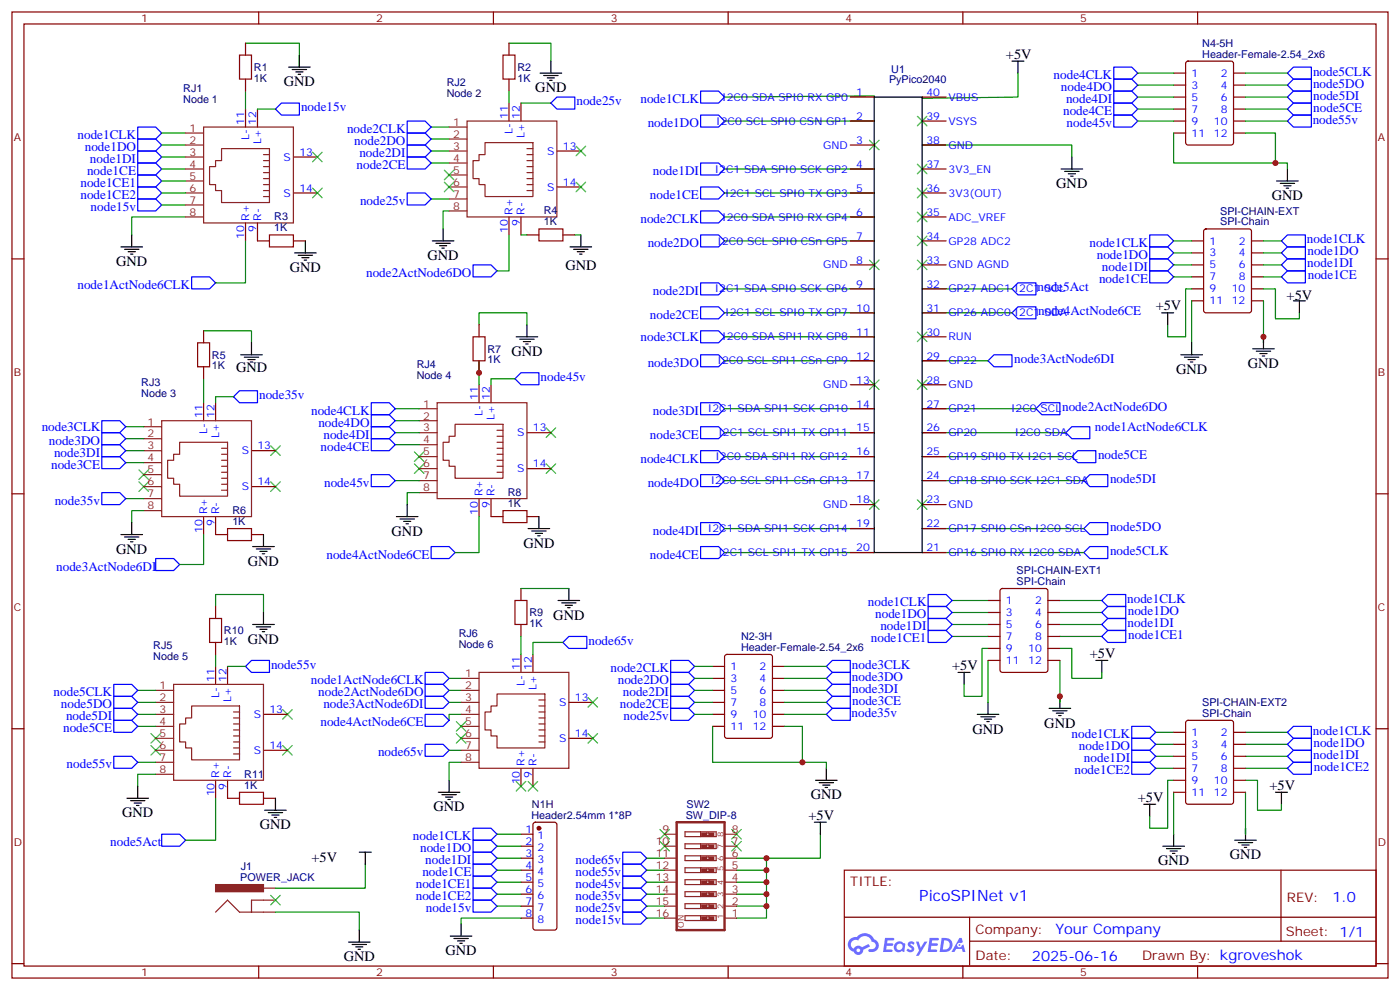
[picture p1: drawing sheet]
<svg xmlns="http://www.w3.org/2000/svg" width="412mm" height="292mm" viewBox="0 0 412 292" stroke-linecap="round" stroke-linejoin="round" font-family="sans-serif">
<g fill="none" stroke="#870000" stroke-width=".35">
<path d="M3.5 3.5h405.4v284.4h-405.4zM7.1 7.1h398.2v277.2h-398.2zM76.2 3.5v3.6M145.3 3.5v3.6M214.5 3.5v3.6M283.6 3.5v3.6M352.8 3.5v3.6M3.5 76.2h3.6M405.3 76.2h3.6M3.5 145.3h3.6M405.3 145.3h3.6M3.5 214.5h3.6"/>
<path d="M405.3 214.5h3.6M248.7 256.1h156.6v28.2h-156.6zM377.3 256.1v20.9M248.7 270h156.5M285.6 277h119.6M285.6 270v14.1M3.5 283.6h3.6M76.2 284.3v3.6M145.3 284.3v3.6M214.5 284.3v3.6M283.6 284.3v3.6M352.8 284.3v3.6"/>
<path d="M405.3 283.6h3.6"/>
</g>
<g fill="#5487ff">
<path d="M267.7 277.3a1.22 1.22 0 0 1 1.7 .3l-.4 .5a.47 .47 0 0 0-.3-.4 .47 .47 0 0 0-.5 .2l.1 .3a1.14 1.14 0 0 1 .8 1.7 1.14 1.14 0 0 1-1.9 0l-.2-.2 .5-.5 .7 .4a.29 .29 0 0 0 .3-.3 .29 .29 0 0 0-.2-.3 1.04 1.04 0 0 1-.6-1.7z"/>
<path d="M260.7 276h2.4l.3 .2-.2 .5-1.8 .1-.1 .8h1.5l.3 .4-.3 .4h-1.6l-.2 1.1h1.7l.2 .3-.2 .3-2.6 .1z"/>
<path d="M273.8 276h2.4l.3 .2-.1 .5-1.8 .1-.2 .8h1.6l.3 .4-.4 .4h-1.6l-.1 1.1h1.7l.2 .3-.2 .3-2.6 .1z"/>
<path d="M282.6 276.1h.7l.3 1.2-.6 .3a.69 .69 0 0 0-1 .3 .69 .69 0 0 0 .4 1 .69 .69 0 0 0 .9-.7l.5-.2 .6 2.2h-.8l-.2-.9h-1.8l-.5 .9h-.8z"/>
<path d="M269.8 277.1h.8l.6 1.8 1.1-1.8h.9l-2.6 4.2h-.8l.9-1.5z"/>
<path d="M277.4 276.1l-.6 4.1h1.3a2.11 2.11 0 0 0 2.5-2.1 2.11 2.11 0 0 0-2.5-2zM278.1 276.8a1.39 1.39 0 0 1 1.7 1.4 1.39 1.39 0 0 1-1.8 1.3h-.3z"/>
<path d="M263.7 277.7a1.54 1.54 0 0 0-.1 2.1 1.54 1.54 0 0 0 2.2 .2l.6 .2 .3-2.3-.2-.2-.4-.1a1.49 1.49 0 0 0-2.4 .1zM264 278.7a.94 .94 0 0 1 1.8 0 .94 .94 0 0 1-1.8 0z"/>
<path d="M250.4 276.4a2.18 2.18 0 0 0 1.1 3.7 1.44 1.44 0 0 0 1.6 1 1.44 1.44 0 0 0 1.2-1.5l2-1-.5-.8-1.9 1a1.47 1.47 0 0 0-2.4 .4 1.39 1.39 0 0 1-.7-1.9 1.39 1.39 0 0 1 2-.5 2.12 2.12 0 0 1 2.2-1.3 2.12 2.12 0 0 1 1.9 1.7 1.14 1.14 0 0 1 1.1 1.4 1.14 1.14 0 0 1-1.7 .8 .43 .43 0 0 0-.5 .3 .43 .43 0 0 0 .4 .5 1.98 1.98 0 0 0 2.5-1.2 1.98 1.98 0 0 0-1.2-2.5 3.1 3.1 0 0 0-5.3-.7l-.9 .1zM252.3 279.7a.55 .55 0 0 1 1.1 0 .55 .55 0 0 1-1.1 0z"/>
<circle cx="282.6" cy="278.1" r=".26"/>
</g>
<g fill="none" stroke="#00f" stroke-width=".35">
<path d="M328.1 19.8h5.3l1.7 1.7-1.7 1.8h-5.3zM40.6 37.4h5.3l1.7 1.8-1.7 1.7h-5.3zM82.9 30.3h5.3v3.6h-5.3l-1.8-1.8zM119.9 39.2h5.3l1.8 1.7-1.8 1.8h-5.3zM119.9 35.6h5.3l1.8 1.8-1.8 1.8h-5.3zM162.3 30.3l1.7-1.7h5.3v3.5h-5.3zM206.4 26.8h5.3l1.7 1.8-1.7 1.7h-5.3zM206.4 33.9h5.3l1.7 1.7-1.7 1.8h-5.3zM328.1 23.3h5.3l1.7 1.7-1.7 1.8h-5.3zM328.1 26.8h5.3l1.7 1.8-1.7 1.7h-5.3zM328.1 30.3h5.3l1.7 1.8-1.7 1.8h-5.3zM328.1 33.9h5.3l1.7 1.7-1.7 1.8h-5.3z"/>
<path d="M379.2 21.5l1.8-1.7h5.3v3.5h-5.3zM381 23.3h5.3v3.5h-5.3l-1.8-1.8zM381 26.8h5.3v3.5h-5.3l-1.8-1.7zM381 30.3h5.3v3.6h-5.3l-1.8-1.8zM381 33.9h5.3v3.5h-5.3l-1.8-1.8zM40.6 40.9h5.3l1.7 1.8-1.7 1.7h-5.3zM40.6 44.4h5.3l1.7 1.8-1.7 1.8h-5.3zM40.6 48h5.3l1.7 1.7-1.7 1.8h-5.3zM40.6 58.6h5.3l1.7 1.7-1.7 1.8h-5.3zM40.6 51.5h5.3l1.7 1.8-1.7 1.7h-5.3zM40.6 55h5.3l1.7 1.8-1.7 1.8h-5.3zM119.9 56.8h5.3l1.8 1.8-1.8 1.7h-5.3z"/>
<path d="M119.9 46.2h5.3l1.8 1.8-1.8 1.7h-5.3zM119.9 42.7h5.3l1.8 1.7-1.8 1.8h-5.3zM206.4 48h5.3l1.7 1.7-1.7 1.8h-5.3zM206.4 55h5.3l1.7 1.8-1.7 1.8h-5.3zM139.3 78h5.3l1.8 1.7-1.8 1.8h-5.3zM206.4 62.1h5.3l1.7 1.8-1.7 1.7h-5.3zM206.4 69.1h5.3l1.7 1.8-1.7 1.8h-5.3zM338.7 69.1h5.3l1.7 1.8-1.7 1.8h-5.3zM338.7 72.7h5.3l1.7 1.7-1.7 1.8h-5.3zM338.7 76.2h5.3l1.7 1.8-1.7 1.7h-5.3zM338.7 79.7h5.3l1.7 1.8-1.7 1.8h-5.3zM377.5 70.9l1.7-1.8h5.3v3.6h-5.3z"/>
<path d="M377.5 74.4l1.7-1.7h5.3v3.5h-5.3zM377.5 78l1.7-1.8h5.3v3.5h-5.3zM56.4 81.5h5.3l1.8 1.8-1.8 1.7h-5.3zM206.4 83.3h5.3l1.7 1.7-1.7 1.8h-5.3zM206.4 90.3h5.3l1.7 1.8-1.7 1.7h-5.3zM206.4 97.4h5.3l1.7 1.7-1.7 1.8h-5.3zM298.1 92.1l1.8-1.8h5.3v3.5h-5.3zM298.1 85l1.8-1.7h5.3v3.5h-5.3zM377.5 81.5l1.7-1.8h5.3v3.6h-5.3zM68.8 116.8l1.8-1.8h5.2v3.5h-5.2zM109.4 118.5h5.3l1.7 1.8-1.7 1.8h-5.3zM151.7 111.5l1.8-1.8h5.2v3.5h-5.2z"/>
<path d="M206.4 104.4h5.3l1.7 1.8-1.7 1.7h-5.3zM206.4 118.5h5.3l1.7 1.8-1.7 1.8h-5.3zM291 106.2l1.8-1.8h5.3v3.5h-5.3zM30 134.4h5.3l1.7 1.8-1.7 1.7h-5.3zM30 130.9h5.3l1.7 1.7-1.7 1.8h-5.3zM30 127.4h5.3l1.7 1.7-1.7 1.8h-5.3zM30 123.8h5.3l1.7 1.8-1.7 1.8h-5.3zM109.4 139.7h5.3l1.7 1.8-1.7 1.7h-5.3zM109.4 129.1h5.3l1.7 1.8-1.7 1.7h-5.3zM109.4 125.6h5.3l1.7 1.8-1.7 1.7h-5.3zM109.4 122.1h5.3l1.7 1.7-1.7 1.8h-5.3zM206.4 125.6h5.3l1.7 1.8-1.7 1.7h-5.3z"/>
<path d="M206.4 132.6h5.3l1.7 1.8-1.7 1.8h-5.3zM206.4 139.7h5.3l1.7 1.8-1.7 1.7h-5.3zM305.2 120.3l1.7-1.8h5.3v3.6h-5.3zM314 127.4l1.7-1.8h5.3v3.5h-5.3zM315.7 134.4l1.8-1.8h5.3v3.6h-5.3zM30 145h5.3l1.7 1.8-1.7 1.7h-5.3zM206.4 153.8h5.3l1.7 1.8-1.7 1.7h-5.3zM319.3 141.5l1.7-1.8h5.3v3.5h-5.3zM319.3 155.6l1.7-1.8h5.3v3.5h-5.3zM45.9 164.4h5.3l1.7 1.8-1.7 1.7h-5.3zM127 160.9h5.3l1.8 1.7-1.8 1.8h-5.3zM206.4 160.9h5.3l1.7 1.7-1.7 1.8h-5.3z"/>
<path d="M273.4 178.5h5.3l1.8 1.8-1.8 1.7h-5.3zM273.4 175h5.3l1.8 1.7-1.8 1.8h-5.3zM319.3 162.6l1.7-1.7h5.3v3.5h-5.3zM326.3 175h5.3v3.5h-5.3l-1.7-1.8zM72.3 196.1l1.8-1.7h5.3v3.5h-5.3zM125.2 197.9h5.3l1.8 1.8-1.8 1.7h-5.3zM165.8 189.1l1.8-1.8h5.3v3.6h-5.3zM197.6 194.4h5.2l1.8 1.7-1.8 1.8h-5.2zM197.6 197.9h5.2l1.8 1.8-1.8 1.7h-5.2zM243.4 196.1l1.8-1.7h5.3v3.5h-5.3zM243.4 199.7l1.8-1.8h5.3v3.5h-5.3zM273.4 185.6h5.3l1.8 1.7-1.8 1.8h-5.3z"/>
<path d="M273.4 182h5.3l1.8 1.8-1.8 1.8h-5.3zM324.6 187.3l1.7-1.7h5.3v3.5h-5.3zM324.6 183.8l1.7-1.8h5.3v3.6h-5.3zM324.6 180.3l1.7-1.8h5.3v3.5h-5.3zM33.5 212h5.3l1.8 1.8-1.8 1.7h-5.3zM33.5 208.5h5.3l1.8 1.8-1.8 1.7h-5.3zM33.5 205h5.3l1.8 1.7-1.8 1.8h-5.3zM33.5 201.4h5.3l1.8 1.8-1.8 1.8h-5.3zM125.2 201.4h5.3l1.8 1.8-1.8 1.8h-5.3zM125.2 205h5.3l1.8 1.7-1.8 1.8h-5.3zM125.2 219.1h5.3l1.8 1.7-1.8 1.8h-5.3zM125.2 210.3h5.3l1.8 1.7-1.8 1.8h-5.3z"/>
<path d="M197.6 201.4h5.2l1.8 1.8-1.8 1.8h-5.2zM197.6 205h5.2l1.8 1.7-1.8 1.8h-5.2zM197.6 208.5h5.2l1.8 1.8-1.8 1.7h-5.2zM243.4 206.7l1.8-1.7h5.3v3.5h-5.3zM243.4 210.3l1.8-1.8h5.3v3.5h-5.3zM245.2 201.4h5.3v3.6h-5.3l-1.8-1.8zM333.4 217.3h5.3l1.7 1.8-1.7 1.7h-5.3zM333.4 213.8h5.3l1.7 1.7-1.7 1.8h-5.3zM379.2 215.5l1.8-1.7h5.3v3.5h-5.3zM381 217.3h5.3v3.5h-5.3l-1.8-1.7zM33.5 222.6h5.3l1.8 1.8-1.8 1.7h-5.3zM333.4 224.4h5.3l1.7 1.7-1.7 1.8h-5.3z"/>
<path d="M333.4 220.8h5.3l1.7 1.8-1.7 1.8h-5.3zM379.2 226.1l1.8-1.7h5.3v3.5h-5.3zM381 220.8h5.3v3.6h-5.3l-1.8-1.8zM47.6 245.5h5.3l1.8 1.8-1.8 1.8h-5.3zM139.3 257.9h5.3l1.8 1.7-1.8 1.8h-5.3zM139.3 254.4h5.3l1.8 1.7-1.8 1.8h-5.3zM139.3 250.8h5.3l1.8 1.8-1.8 1.8h-5.3zM139.3 247.3h5.3l1.8 1.8-1.8 1.7h-5.3zM139.3 243.8h5.3l1.8 1.7-1.8 1.8h-5.3zM183.4 250.8h5.3l1.8 1.8-1.8 1.8h-5.3zM183.4 254.4h5.3l1.8 1.7-1.8 1.8h-5.3zM183.4 257.9h5.3l1.8 1.7-1.8 1.8h-5.3z"/>
<path d="M139.3 261.4h5.3l1.8 1.8-1.8 1.7h-5.3zM139.3 264.9h5.3l1.8 1.8-1.8 1.8h-5.3zM183.4 261.4h5.3l1.8 1.8-1.8 1.7h-5.3zM183.4 264.9h5.3l1.8 1.8-1.8 1.8h-5.3zM183.4 268.5h5.3l1.8 1.7-1.8 1.8h-5.3z"/>
</g>
<g fill="none" stroke="#000" stroke-width=".35">
<path d="M85 19.8h6.4M88.2 16.2v3.6M162.3 18v3.5M298.1 18h3.5M299.9 18v3.5M86.1 20.5h4.2M87.1 21.2h2.2M87.8 21.9h.7M159.1 21.5h6.4M160.2 22.2h4.2M161.2 22.9h2.1M161.9 23.6h.7"/>
<path d="M257.5 28.6h14.1v134h-14.1zM312.6 49.7h6.3M313.6 50.4h4.3M314.7 51.2h2.1M315.4 51.9h.7M315.7 46.2v3.5M376.1 53.3h6.3M377.1 54h4.3M378.2 54.7h2.1M378.9 55.4h.7M379.2 49.7v3.6M35.6 72.7h6.4"/>
<path d="M36.7 73.4h4.2M37.7 74.1h2.2M38.5 74.8h.7M38.8 69.1v3.6M86.8 74.4h6.3M87.8 75.1h4.3M88.9 75.8h2.1M89.6 76.6h.7M90 70.9v3.5M127.4 70.9h6.3M128.4 71.6h4.2M129.5 72.3h2.1"/>
<path d="M130.2 73h.7M130.5 67.4v3.5M167.9 72.7h6.4M169 73.4h4.2M170 74.1h2.2M170.7 74.8h.7M171.1 69.1v3.6M152 99.1h6.4M153.1 99.8h4.2M155.2 95.6v3.5M342.2 92.1h3.5M344 92.1v3.5"/>
<path d="M372.2 99.1v3.6M381 88.5h3.5M382.8 88.5v3.6M70.9 104.4h6.4M72 105.1h4.2M73 105.8h2.1M73.7 106.5h.7M74.1 100.9v3.5M154.2 100.5h2.1M154.9 101.2h.7M347.8 104.4h6.4M348.9 105.1h4.2"/>
<path d="M350 105.8h2.1M350.7 106.5h.7M351 100.9v3.5M369 102.7h6.4M370.1 103.4h4.2M371.1 104.1h2.1M371.8 104.8h.7M35.6 157.3h6.4M36.7 158h4.2M37.7 158.7h2.2M38.5 159.5h.7M38.8 153.8v3.5"/>
<path d="M77.6 157.3v3.6M116.8 152h6.3M117.8 152.8h4.3M118.9 153.5h2.1M119.6 154.2h.7M119.9 148.5v3.5M155.6 155.6h6.3M156.6 156.3h4.3M157.7 157h2.1M158.4 157.7h.7M158.7 152v3.6M74.4 160.9h6.4"/>
<path d="M75.5 161.6h4.2M76.6 162.3h2.1M77.3 163h.7M164.4 176.7h6.3M165.5 177.4h4.2M166.5 178.2h2.1M167.2 178.9h.7M167.6 173.2v3.5M74.4 183.8h6.4M75.5 184.5h4.2M76.6 185.2h2.1M77.3 185.9h.7"/>
<path d="M77.6 180.3v3.5M282.2 197.9h3.6M284 197.9v3.5M322.8 194.4h3.5M324.6 194.4v3.5M287.9 210.3h6.3M288.9 211h4.3M290 211.7h2.1M290.7 212.4h.7M291 206.7v3.6M309 208.5h6.4M310.1 209.2h4.2"/>
<path d="M311.1 209.9h2.2M311.9 210.6h.7M312.2 205v3.5M37.4 234.9h6.3M38.5 235.7h4.2M39.5 236.4h2.1M40.2 237.1h.7M40.6 231.4v3.5M78 238.5h6.3M79 239.2h4.3M80.1 239.9h2.1M81.1 234.9v3.6"/>
<path d="M129.1 233.2h6.4M130.2 233.9h4.2M131.2 234.6h2.1M131.9 235.3h.7M132.3 229.7v3.5M240.2 229.7h6.4M241.3 230.4h4.2M242.4 231.1h2.1M243.1 231.8h.7M243.4 226.1v3.6M336.9 236.7h3.5M338.7 236.7v3.5"/>
<path d="M375.7 233.2h3.5M377.5 233.2v3.5M80.8 240.6h.7M105.8 250.8h3.6M107.6 250.8v3.6M239.9 242h3.5M241.7 242v3.5M342.5 249.1h6.4M343.6 249.8h4.2M344.7 250.5h2.1M345.4 251.2h.7M345.7 245.5v3.6"/>
<path d="M363.7 247.3h6.4M364.8 248h4.2M365.8 248.7h2.1M366.5 249.4h.7M366.9 243.8v3.5M102.7 277.3h6.3M103.7 278h4.2M104.8 278.7h2.1M105.5 279.4h.7M105.8 273.8v3.5M132.6 275.5h6.4M133.7 276.2h4.2"/>
<path d="M134.8 276.9h2.1M135.5 277.6h.7M135.8 272v3.5"/>
</g>
<g fill="none" stroke="#008700" stroke-width=".35">
<path d="M72.3 12.7h15.9v7.1v-3.6M149.9 12.7h12.4v5.3M47.6 39.2h7.1M72.3 26.8v5.3M75.8 32.1h5.3M127 37.4h5.3M149.9 26.8v3.5M153.5 30.3h8.8M213.4 28.6l44.1-.4v.4M213.4 35.6h44.1M299.9 21.5v7.1l-28.3 .3v-.3M335.1 35.6h10.6"/>
<path d="M335.1 32.1h10.6M335.1 21.5h10.6M335.1 25h10.6M335.1 28.6h10.6M345.7 39.2v8.8h30v-8.8h-8.8M366.9 35.6h12.3M366.9 32.1h12.3M366.9 21.5h12.3M366.9 25h12.3M366.9 28.6h12.3M47.6 49.7h7.1M47.6 56.8h7.1"/>
<path d="M47.6 42.7h7.1M47.6 46.2h7.1M47.6 53.3h7.1M127 58.6h5.3M127 48h5.3M127 44.4h5.3M127 40.9h5.3M213.4 49.7h44.1M213.4 56.8h44.1M271.6 42.7h44.1v3.5M375.7 48h3.5v1.7M47.6 60.3h7.1"/>
<path d="M54.7 63.9h-15.9v5.2M72.3 70.9v12.4h-8.8M132.3 62.1h-1.8v5.3M149.9 69.1v10.6h-3.5M153.5 69.1h1.7M169.3 69.1h1.8M213.4 63.9h44.1M213.4 70.9h44.1M345.7 70.9h5.3M345.7 74.4h5.3M345.7 78h5.3M372.2 70.9h5.3"/>
<path d="M372.2 74.4h5.3M372.2 78h5.3M60 97.4h14.1v3.5M141.1 95.6v-3.5h14.1v3.5M213.4 85h44.1M213.4 92.1h44.1M213.4 99.1h44.1M271.6 85h26.5M271.6 92.1h26.5M345.7 81.5h5.3M351 85h-1.8v14.1h-5.2v-3.5M351 88.5v12.4"/>
<path d="M372.2 85h3.5v8.8h7.1v-1.7M372.2 88.5v12.4M372.2 81.5h5.3M60 111.5v7M68.8 116.8h-5.3v1.7M141.1 106.2v7M151.7 111.5h-7.1v1.7M213.4 106.2h44.1M271.6 106.2h19.4M37 136.2h5.3M37 132.6h5.3M37 129.1h5.3"/>
<path d="M37 125.6h5.3M116.4 120.3h7.1M116.4 127.4h7.1M116.4 130.9h7.1M116.4 123.8h7.1M213.4 120.3h44.1M213.4 127.4h44.1M213.4 134.4h44.1M271.6 120.3h33.6M271.6 127.4h42.4M271.6 134.4h44.1M37 146.8h5.3"/>
<path d="M42.3 150.3h-3.5v3.5M60 157.3v8.9h-7.1M116.4 141.5h7.1M123.5 145h-3.6v3.5M141.1 152v10.6h-7M213.4 141.5h44.1M213.4 155.6h44.1M271.6 141.5h47.7M271.6 155.6h47.7M63.5 178.5v-3.5h14.1v5.3M153.5 173.2h14.1M213.4 162.6h44.1"/>
<path d="M271.6 162.6h47.7M280.5 176.7h10.5M312.2 176.7h12.4M63.5 192.6v3.5M67 196.1h5.3M132.3 199.7h3.5M153.5 187.3v5.3M165.8 189.1h-8.8v3.5M204.6 199.7h5.3M204.6 196.1h5.3M231.1 199.7h12.3M231.1 196.1h12.3"/>
<path d="M280.5 187.3h10.5M280.5 183.8h10.5M280.5 180.3h10.5M291 190.9h-1.7v14.1h-5.3v-3.6M291 194.4v12.3M312.2 194.4v12.3M312.2 190.9h3.5v8.8h8.9v-1.8M312.2 187.3h12.4M312.2 183.8h12.4M312.2 180.3h12.4M40.6 213.8h5.3M40.6 210.3h5.3"/>
<path d="M40.6 206.7h5.3M40.6 203.2h5.3M132.3 206.7h3.5M132.3 203.2h3.5M135.8 210.3h-3.5v1.7M204.6 210.3h5.3M204.6 206.7h5.3M204.6 203.2h5.3M209.9 213.8v10.6h26.5v-10.6h-5.3M231.1 210.3h12.3M231.1 206.7h12.3M231.1 203.2h12.3"/>
<path d="M340.4 219.1h5.3M340.4 215.5h5.3M366.9 219.1h12.3M366.9 215.5h12.3M40.6 224.4h5.3M45.9 227.9h-5.3v3.5M63.5 234.9v12.4h-8.8M132.3 220.8h3.5M135.8 224.4h-3.5v5.3M236.4 224.4h7v1.7M340.4 226.1h5.3M340.4 222.6h5.3"/>
<path d="M345.7 229.7h-1.7v14.1h-5.3v-3.6M345.7 233.2v12.3M366.9 233.2v12.3v-1.7M366.9 229.7h3.5v8.8h7.1v-1.8M366.9 226.1h12.3M366.9 222.6h12.3M107.6 254.4v7h-26.5M146.4 259.6h7.1M146.4 256.1h7.1M146.4 252.6h7.1M146.4 245.5h7.1M146.4 249.1h7.1"/>
<path d="M190.5 259.6h5.3M190.5 256.1h5.3M190.5 252.6h5.3M217 259.6h8.8v3.6M217 256.1h8.8v3.5M217 252.6h8.8v3.5M241.7 245.5v7.1h-15.9M81.1 268.5h24.7v5.3M146.4 266.7h7.1M146.4 263.2h7.1M153.5 270.2h-17.7v1.8M190.5 270.2h5.3"/>
<path d="M190.5 266.7h5.3M190.5 263.2h5.3M217 266.7h8.8v3.5h-8.8M217 263.2h8.8v3.5"/>
</g>
<g fill="none" stroke="#3c3" stroke-width=".35">
<path d="M270.2 34.2l2.8 2.8M273 34.2l-2.8 2.8M92.1 44.8l2.8 2.8M92.1 55.4l2.8 2.8M94.9 44.8l-2.8 2.8M94.9 55.4l-2.8 2.8M130.9 50.1l2.8 2.8M130.9 53.6l2.8 2.8M133.7 50.1l-2.8 2.8M133.7 53.6l-2.8 2.8M169.7 53.6l2.8 2.8M169.7 43l2.8 2.9"/>
<path d="M172.5 53.6l-2.8 2.8M172.5 43l-2.8 2.9M256.1 41.3l2.8 2.8M258.9 41.3l-2.8 2.8M270.2 48.3l2.8 2.9M270.2 55.4l2.8 2.8M273 48.3l-2.8 2.9M273 55.4l-2.8 2.8M256.1 76.6l2.8 2.8M258.9 76.6l-2.8 2.8M270.2 62.4l2.8 2.9M270.2 69.5l2.8 2.8"/>
<path d="M270.2 76.6l2.8 2.8M273 62.4l-2.8 2.9M273 69.5l-2.8 2.8M273 76.6l-2.8 2.8M270.2 97.7l2.8 2.8M273 97.7l-2.8 2.8M256.1 111.8l2.8 2.9M258.9 111.8l-2.8 2.9M270.2 111.8l2.8 2.9M273 111.8l-2.8 2.9M40.9 138.3l2.8 2.8M43.7 138.3l-2.8 2.8"/>
<path d="M79.7 131.2l2.8 2.9M82.5 131.2l-2.8 2.9M122.1 133l2.8 2.8M122.1 136.5l2.8 2.8M124.9 133l-2.8 2.8M124.9 136.5l-2.8 2.8M160.9 136.5l2.8 2.8M160.9 125.9l2.8 2.9M163.7 136.5l-2.8 2.8M163.7 125.9l-2.8 2.9M40.9 141.8l2.8 2.8M43.7 141.8l-2.8 2.8"/>
<path d="M79.7 141.8l2.8 2.8M82.5 141.8l-2.8 2.8M256.1 147.1l2.8 2.8M258.9 147.1l-2.8 2.8M270.2 147.1l2.8 2.8M273 147.1l-2.8 2.8M44.4 215.9l2.9 2.8M44.4 219.4l2.9 2.8M47.3 215.9l-2.9 2.8M47.3 219.4l-2.9 2.8M83.3 219.4l2.8 2.8M83.3 208.8l2.8 2.9"/>
<path d="M86.1 219.4l-2.8 2.8M86.1 208.8l-2.8 2.9M134.4 215.9l2.8 2.8M134.4 212.4l2.8 2.8M137.2 212.4l-2.8 2.8M137.2 215.9l-2.8 2.8M173.2 205.3l2.8 2.8M173.2 215.9l2.8 2.8M176 205.3l-2.8 2.8M176 215.9l-2.8 2.8M152 230l2.9 2.8M154.9 230l-2.9 2.8"/>
<path d="M155.6 230l2.8 2.8M158.4 230l-2.8 2.8M194.4 244.1l2.8 2.8M194.4 247.6l2.8 2.9M197.2 244.1l-2.8 2.8M197.2 247.6l-2.8 2.9M215.5 247.6l2.9 2.9M215.5 244.1l2.9 2.8M218.4 247.6l-2.9 2.9M218.4 244.1l-2.9 2.8M79.7 263.5l2.8 2.8M82.5 263.5l-2.8 2.8"/>
</g>
<g fill="none" stroke="#8c2424" stroke-width=".35">
<path d="M54.7 39.2h5.3M60 37.4h26.4v28.2h-26.4zM132.3 37.4h5.3M137.6 35.6h26.4v28.3h-26.4zM54.7 56.8h5.3M54.7 53.3h5.3M54.7 49.7h5.3M54.7 46.2h5.3M54.7 42.7h5.3M65.3 43.7h14.1v15.9h-14.1v-3.5h-1.8v-1.8h-1.8v-5.3h1.8v-1.7h1.8zM77.6 57.9h1.8M77.6 56.1h1.8"/>
<path d="M77.6 54.3h1.8M77.6 52.6h1.8M77.6 50.8h1.8M77.6 49h1.8M77.6 47.3h1.8M77.6 45.5h1.8M132.3 58.6h5.3M132.3 55h5.3M132.3 51.5h5.3M132.3 48h5.3M132.3 44.4h5.3M132.3 40.9h5.3"/>
<path d="M142.9 42h14.1v15.9h-14.1v-3.6h-1.8v-1.7h-1.8v-5.3h1.8v-1.8h1.8zM155.2 56.1h1.8M155.2 54.3h1.8M155.2 52.6h1.8M155.2 50.8h1.8M155.2 49h1.8M155.2 47.3h1.8M155.2 45.5h1.8M155.2 43.7h1.8M54.7 63.9h5.3M54.7 60.3h5.3M132.3 62.1h5.3"/>
<path d="M128.8 118.5h26.4v28.3h-26.4zM42.3 139.7h5.3M42.3 136.2h5.3M42.3 132.6h5.3M42.3 129.1h5.3M42.3 125.6h5.3M47.6 123.8h26.5v28.2h-26.5zM52.9 130.2h14.1v15.8h-14.1v-3.5h-1.7v-1.7h-1.8v-5.3h1.8v-1.8h1.7zM65.3 139h1.7M65.3 137.2h1.7M65.3 135.5h1.7M65.3 133.7h1.7"/>
<path d="M65.3 131.9h1.7M123.5 137.9h5.3M123.5 134.4h5.3M123.5 130.9h5.3M123.5 127.4h5.3M123.5 123.8h5.3M123.5 120.3h5.3M134.1 124.9h14.1v15.9h-14.1v-3.6h-1.8v-1.7h-1.8v-5.3h1.8v-1.8h1.8zM146.4 139h1.8M146.4 137.2h1.8M146.4 135.5h1.8M146.4 133.7h1.8"/>
<path d="M146.4 131.9h1.8M146.4 130.2h1.8M146.4 128.4h1.8M146.4 126.6h1.8M42.3 150.3h5.3M42.3 146.8h5.3M42.3 143.2h5.3M65.3 144.3h1.7M65.3 142.5h1.7M65.3 140.8h1.7M123.5 145h5.3M123.5 141.5h5.3"/>
<path d="M135.8 199.7h5.3M141.1 197.9h26.5v28.2h-26.5zM45.9 217.3h5.3M45.9 213.8h5.3M45.9 210.3h5.3M45.9 206.7h5.3M45.9 203.2h5.3M51.2 201.4h26.4v28.3h-26.4zM56.4 207.8h14.2v15.9h-14.2v-3.6h-1.7v-1.7h-1.8v-5.3h1.8v-1.8h1.7zM68.8 218.4h1.8M68.8 216.6h1.8M68.8 214.8h1.8"/>
<path d="M68.8 213.1h1.8M68.8 211.3h1.8M68.8 209.5h1.8M135.8 217.3h5.3M135.8 213.8h5.3M135.8 210.3h5.3M135.8 206.7h5.3M135.8 203.2h5.3M146.4 204.3h14.1v15.8h-14.1v-3.5h-1.8v-1.8h-1.7v-5.3h1.7v-1.7h1.8zM158.7 218.4h1.8M158.7 216.6h1.8M158.7 214.8h1.8"/>
<path d="M158.7 213.1h1.8M158.7 211.3h1.8M158.7 209.5h1.8M158.7 207.8h1.8M158.7 206h1.8M45.9 227.9h5.3M45.9 224.4h5.3M45.9 220.8h5.3M68.8 221.9h1.8M68.8 220.1h1.8M135.8 224.4h5.3M135.8 220.8h5.3"/>
<path d="M195.8 245.5h3.5M195.8 249.1h3.5M195.8 252.6h3.5M195.8 256.1h3.5M195.8 259.6h3.5M201.8 244.8h9.2v1.4h-9.2zM201.8 248.4h9.2v1.4h-9.2zM201.8 251.9h9.2v1.4h-9.2zM201.8 255.4h9.2v1.4h-9.2zM201.8 258.9h9.2v1.4h-9.2zM206.4 244.8v1.4M206.4 248.4v1.4"/>
<path d="M206.4 251.9v1.4M206.4 255.4v1.4M206.4 258.9v1.4M208.1 245.2h.7M208.1 245.9h.7M208.1 248.7h.7M208.1 249.4h.7M208.1 252.2h.7M208.1 252.9h.7M208.1 255.8h.7M208.1 256.5h.7M208.1 259.3h.7"/>
<path d="M208.1 260h.7M213.4 245.5h3.6M213.4 249.1h3.6M213.4 252.6h3.6M213.4 256.1h3.6M213.4 259.6h3.6M63.5 268.5l3.5-3.6 3.6 3.6h10.5M77.6 261.4h3.5M81.1 264.9h-7v3.6M195.8 263.2h3.5M195.8 266.7h3.5M195.8 270.2h3.5"/>
<path d="M201.8 262.5h9.2v1.4h-9.2zM201.8 266h9.2v1.4h-9.2zM201.8 269.5h9.2v1.4h-9.2zM206.4 262.5v1.4M206.4 266v1.4M206.4 269.5v1.4M208.1 262.8h.7M208.1 263.5h.7M208.1 266.3h.7M208.1 267.1h.7M208.1 269.9h.7M208.1 270.6h.7"/>
<path d="M213.4 263.2h3.6M213.4 266.7h3.6M213.4 270.2h3.6"/>
</g>
<g fill="#8c2424" stroke="#8c2424" stroke-width=".35">
<path d="M63.5 260.3h14.1v2.2h-14.1z"/>
<path d="M206.7 245.2h1.4v.7h-1.4z"/>
<path d="M208.8 245.2h1.5v.7h-1.5z"/>
<path d="M206.7 248.7h1.4v.7h-1.4z"/>
<path d="M208.8 248.7h1.5v.7h-1.5z"/>
<path d="M206.7 252.2h1.4v.7h-1.4z"/>
<path d="M208.8 252.2h1.5v.7h-1.5z"/>
<path d="M206.7 255.8h1.4v.7h-1.4z"/>
<path d="M208.8 255.8h1.5v.7h-1.5z"/>
<path d="M206.7 259.3h1.4v.7h-1.4z"/>
<path d="M208.8 259.3h1.5v.7h-1.5z"/>
<path d="M206.7 262.8h1.4v.7h-1.4z"/>
<path d="M208.8 262.8h1.5v.7h-1.5z"/>
<path d="M206.7 266.3h1.4v.8h-1.4z"/>
<path d="M208.8 266.3h1.5v.8h-1.5z"/>
<path d="M206.7 269.9h1.4v.7h-1.4z"/>
<path d="M208.8 269.9h1.5v.7h-1.5z"/>
</g>
<g fill="none" stroke="#870000" stroke-width=".35">
<path d="M72.3 12.7v3.5M149.9 12.7v3.5M349.5 18.2l.5-.2h12.7l.6 .4 .1 23.6-.5 .6-12.9 .1-.7-.5-.1-23.5zM72.3 23.3v3.5M72.3 32.1v5.3M75.8 32.1v5.3M149.9 23.3v3.5M149.9 30.3v5.3M153.5 30.3v5.3M250.5 28.6h7M250.5 35.6h7M271.6 28.6h7.1"/>
<path d="M271.6 35.6h7.1M345.7 28.6h3.5M345.7 35.6h3.5M345.7 21.5h3.5M345.7 25h3.5M345.7 32.1h3.5M345.7 39.2h3.5M363.4 28.6h3.5M363.4 35.6h3.5M363.4 21.5h3.5M363.4 25h3.5M363.4 32.1h3.5"/>
<path d="M363.4 39.2h3.5M86.4 56.8h7.1M86.4 46.2h7.1M164 55h7.1M164 44.4h7.1M250.5 56.8h7M250.5 42.7h7M250.5 49.7h7M271.6 56.8h7.1M271.6 42.7h7.1M271.6 49.7h7.1M72.3 65.6v5.3"/>
<path d="M75.8 65.6v5.3h3.6M86.4 70.9h3.6M149.9 63.9v5.2M153.5 63.9v5.2M155.2 69.1h3.5M165.8 69.1h3.5M250.5 70.9h7M250.5 78h7M250.5 63.9h7M271.6 70.9h7.1M271.6 78h7.1M271.6 63.9h7.1"/>
<path d="M351 70.9h3.5M351 74.4h3.5M351 78h3.5M354.8 67.6l.4-.2h12.7l.7 .4 .1 23.6-.5 .6-13 .1-.6-.5-.1-23.5zM368.7 70.9h3.5M368.7 74.4h3.5M368.7 78h3.5M60 97.4v3.5M141.1 95.6v3.5M250.5 85h7M250.5 92.1h7M250.5 99.1h7"/>
<path d="M271.6 85h7.1M271.6 92.1h7.1M271.6 99.1h7.1M351 81.5h3.5M351 85h3.5M351 88.5h3.5M368.7 81.5h3.5M368.7 85h3.5M368.7 88.5h3.5M60 107.9v3.6M60 118.5v5.3M63.5 118.5v5.3"/>
<path d="M141.1 106.2v3.5M141.1 113.2v5.3M144.6 113.2v5.3M250.5 106.2h7M250.5 113.2h7M271.6 106.2h7.1M271.6 113.2h7.1M74.1 132.6h7M155.2 137.9h7.1M155.2 127.4h7.1M250.5 127.4h7M250.5 120.3h7"/>
<path d="M250.5 134.4h7M271.6 127.4h7.1M271.6 120.3h7.1M271.6 134.4h7.1M60 152v5.3M63.5 152v5.3h3.5M74.1 143.2h7M74.1 157.3h3.5M141.1 146.8v5.2M144.6 146.8v5.2h3.6M155.2 152h3.5M250.5 141.5h7"/>
<path d="M250.5 148.5h7M250.5 155.6h7M271.6 141.5h7.1M271.6 148.5h7.1M271.6 155.6h7.1M63.5 178.5v3.5M153.5 173.2v3.5M250.5 162.6h7M271.6 162.6h7.1M291 176.7h3.6M294.8 173.4l.5-.2h12.7l.6 .4 .1 23.6-.5 .7h-12.9l-.7-.5v-23.5zM308.7 176.7h3.5"/>
<path d="M63.5 189.1v3.5M63.5 196.1v5.3M67 196.1v5.3M153.5 183.8v3.5M153.5 192.6v5.3M157 192.6v5.3M209.9 196.1h3.5M209.9 199.7h3.5M213.7 192.8l.4-.2h12.7l.7 .4v23.6l-.4 .7h-13l-.6-.5-.1-23.5zM227.5 196.1h3.6M227.5 199.7h3.6M291 180.3h3.6"/>
<path d="M291 183.8h3.6M291 187.3h3.6M291 190.9h3.6M291 194.4h3.6M308.7 180.3h3.5M308.7 183.8h3.5M308.7 187.3h3.5M308.7 190.9h3.5M308.7 194.4h3.5M77.6 210.3h7.1M167.6 217.3h7M167.6 206.7h7"/>
<path d="M209.9 210.3h3.5M209.9 206.7h3.5M209.9 203.2h3.5M209.9 213.8h3.5M227.5 210.3h3.6M227.5 206.7h3.6M227.5 203.2h3.6M227.5 213.8h3.6M345.7 215.5h3.5M345.7 219.1h3.5M349.5 212.2l.5-.2h12.7l.6 .5 .1 23.5-.5 .7h-12.9l-.7-.4-.1-23.6zM363.4 215.5h3.5"/>
<path d="M363.4 219.1h3.5M63.5 229.7v5.2M67 229.7v5.2h3.6M77.6 220.8h7.1M77.6 234.9h3.5M153.5 226.1v5.3M157 226.1v5.3M345.7 222.6h3.5M345.7 226.1h3.5M345.7 229.7h3.5M345.7 233.2h3.5M363.4 222.6h3.5"/>
<path d="M363.4 226.1h3.5M363.4 229.7h3.5M363.4 233.2h3.5M153.5 245.5h3.5M153.5 249.1h3.5M153.5 252.6h3.5M153.5 256.1h3.5M153.5 259.6h3.5M157.2 242.2l.5-.2h5.6l.5 .2 .2 .5v30.3l-.2 .5-.5 .3h-5.6l-.5-.3-.2-.5v-30.3zM153.5 263.2h3.5M153.5 266.7h3.5M153.5 270.2h3.5"/>
</g>
<path d="M70.6 16.2h3.5v7.1h-3.5zM148.2 16.2h3.5v7.1h-3.5zM79.4 69.1h7v3.6h-7zM158.7 67.4h7.1v3.5h-7.1zM139.3 99.1h3.6v7.1h-3.6zM58.2 100.9h3.5v7h-3.5zM67 155.6h7.1v3.5h-7.1zM148.2 150.3h7v3.5h-7zM151.7 176.7h3.5v7.1h-3.5zM61.7 182h3.6v7.1h-3.6zM70.6 233.2h7v3.5h-7z" fill="none" stroke="#a10000" stroke-width=".35"/>
<path d="M199.3 242h14.1v31.8h-14.1z" fill="none" stroke="#8c2424" stroke-width=".71"/>
<circle cx="158.7" cy="243.8" r=".53" fill="#870000" stroke="#870000" stroke-width=".35"/>
<g fill="#c00">
<circle cx="225.8" cy="266.7" r=".88"/>
<circle cx="225.8" cy="263.2" r=".88"/>
<circle cx="225.8" cy="259.6" r=".88"/>
<circle cx="225.8" cy="256.1" r=".88"/>
<circle cx="225.8" cy="252.6" r=".88"/>
<circle cx="236.4" cy="224.4" r=".88"/>
<circle cx="375.7" cy="48" r=".88"/>
<circle cx="372.2" cy="99.1" r=".88"/>
<circle cx="312.2" cy="205" r=".88"/>
<circle cx="141.1" cy="109.7" r=".88"/>
</g>
<text font-size="4.6" fill="#00f" x="270.8" y="265.1">PicoSPINet v1</text>
<g font-size="4.2">
<text x="296.3" y="17.3">+5V</text>
<text x="83.6" y="25.4">GND</text>
<text x="157.7" y="27.2">GND</text>
<text x="311.1" y="55.4">GND</text>
<text x="374.6" y="58.9">GND</text>
<text x="125.9" y="76.6">GND</text>
<text x="34.2" y="78.3">GND</text>
<text x="85.4" y="80.1">GND</text>
<text x="166.5" y="79.4">GND</text>
<text x="379" y="88.2">+5V</text>
<text x="340.4" y="91.4">+5V</text>
<text x="150.6" y="104.8">GND</text>
<text x="69.5" y="109.4">GND</text>
<text x="346.4" y="110.1">GND</text>
<text x="367.6" y="108.3">GND</text>
<text x="115.4" y="157.7">GND</text>
<text x="154.2" y="161.2">GND</text>
<text x="34.2" y="163">GND</text>
<text x="73" y="166.5">GND</text>
<text x="163" y="182.4">GND</text>
<text x="73" y="189.4">GND</text>
<text x="280.5" y="197.2">+5V</text>
<text x="321" y="193.7">+5V</text>
<text x="286.5" y="215.9">GND</text>
<text x="307.6" y="214.1">GND</text>
<text x="373.9" y="232.5">+5V</text>
<text x="127.7" y="238.8">GND</text>
<text x="238.8" y="235.3">GND</text>
<text x="335.1" y="236">+5V</text>
<text x="36" y="240.6">GND</text>
<text x="76.6" y="244.1">GND</text>
<text x="238.1" y="241.3">+5V</text>
<text x="91.7" y="253.6">+5V</text>
<text x="341.1" y="254.7">GND</text>
<text x="362.3" y="252.9">GND</text>
<text x="131.2" y="281.2">GND</text>
<text x="101.2" y="282.9">GND</text>
</g>
<g font-size="4.2" fill="#00f">
<text x="392.5" y="265.4">1.0</text>
<text x="310.9" y="274.9">Your Company</text>
<text x="304" y="282.7">2025-06-16</text>
</g>
<g font-size="3.9" fill="#00f">
<text x="310.4" y="23.3">node4CLK</text>
<text x="386.8" y="22.3">node5CLK</text>
<text x="312.5" y="26.8">node4DO</text>
<text x="386.8" y="25.8">node5DO</text>
<text x="386.8" y="29.3">node5DI</text>
<text x="88.7" y="32.8">node15v</text>
<text x="169.8" y="31">node25v</text>
<text x="188.7" y="30.3">node1CLK</text>
<text x="313.2" y="33.9">node4CE</text>
<text x="314" y="30.3">node4DI</text>
<text x="386.9" y="32.9">node5CE</text>
<text x="22.8" y="40.9">node1CLK</text>
<text x="102.2" y="39.2">node2CLK</text>
<text x="190.8" y="37.4">node1DO</text>
<text x="314.2" y="37.4">node45v</text>
<text x="386.7" y="36.4">node55v</text>
<text x="25" y="44.4">node1DO</text>
<text x="26.5" y="48">node1DI</text>
<text x="104.4" y="42.7">node2DO</text>
<text x="105.9" y="46.2">node2DI</text>
<text x="25.6" y="51.5">node1CE</text>
<text x="105" y="49.7">node2CE</text>
<text x="192.3" y="51.5">node1DI</text>
<text x="23.7" y="55">node1CE1</text>
<text x="23.7" y="58.6">node1CE2</text>
<text x="191.4" y="58.6">node1CE</text>
<text x="26.7" y="62.1">node15v</text>
<text x="106.1" y="60.3">node25v</text>
<text x="188.7" y="65.6">node2CLK</text>
<text x="385" y="71.6">node1CLK</text>
<text x="190.8" y="72.7">node2DO</text>
<text x="320.9" y="72.7">node1CLK</text>
<text x="323.1" y="76.2">node1DO</text>
<text x="385.1" y="75.1">node1DO</text>
<text x="107.9" y="81.5">node2ActNode6DO</text>
<text x="323.7" y="83.3">node1CE</text>
<text x="324.6" y="79.7">node1DI</text>
<text x="385.1" y="78.7">node1DI</text>
<text x="385.2" y="82.2">node1CE</text>
<text x="22.8" y="85">node1ActNode6CLK</text>
<text x="192.3" y="86.8">node2DI</text>
<text x="305.6" y="85.8">node5Act</text>
<text x="191.4" y="93.8">node2CE</text>
<text x="305.8" y="92.8">node4ActNode6CE</text>
<text x="188.7" y="100.4">node3CLK</text>
<text x="190.8" y="107.9">node3DO</text>
<text x="298.8" y="106.9">node3ActNode6DI</text>
<text x="159.2" y="112.2">node45v</text>
<text x="76.3" y="117.5">node35v</text>
<text x="91.6" y="122.1">node4CLK</text>
<text x="93.8" y="125.6">node4DO</text>
<text x="192.3" y="122.1">node3DI</text>
<text x="312.9" y="121.1">node2ActNode6DO</text>
<text x="12.3" y="126.8">node3CLK</text>
<text x="14.4" y="130.9">node3DO</text>
<text x="95.3" y="129.1">node4DI</text>
<text x="191.4" y="129.1">node3CE</text>
<text x="322.5" y="126.8">node1ActNode6CLK</text>
<text x="15.1" y="137.9">node3CE</text>
<text x="15.9" y="134.4">node3DI</text>
<text x="94.4" y="132.6">node4CE</text>
<text x="188.7" y="136.2">node4CLK</text>
<text x="323.4" y="135.2">node5CE</text>
<text x="95.5" y="143.2">node45v</text>
<text x="190.8" y="143.2">node4DO</text>
<text x="327" y="142.2">node5DI</text>
<text x="16.1" y="148.5">node35v</text>
<text x="192.3" y="157.3">node4DI</text>
<text x="327" y="156.3">node5DO</text>
<text x="16.5" y="167.9">node3ActNode6DI</text>
<text x="96.2" y="164.4">node4ActNode6CE</text>
<text x="191.4" y="164.4">node4CE</text>
<text x="327" y="163.4">node5CLK</text>
<text x="255.7" y="178.5">node1CLK</text>
<text x="332" y="177.4">node1CLK</text>
<text x="257.8" y="182">node1DO</text>
<text x="259.3" y="185.6">node1DI</text>
<text x="332.2" y="184.5">node1DI</text>
<text x="332.2" y="181">node1DO</text>
<text x="173.3" y="189.8">node65v</text>
<text x="256.5" y="189.1">node1CE1</text>
<text x="332.3" y="188">node1CE1</text>
<text x="79.8" y="197">node55v</text>
<text x="179.8" y="197.9">node2CLK</text>
<text x="251" y="196.9">node3CLK</text>
<text x="91.6" y="201.4">node1ActNode6CLK</text>
<text x="182" y="201.4">node2DO</text>
<text x="250.9" y="200.4">node3DO</text>
<text x="251" y="204">node3DI</text>
<text x="15.8" y="205">node5CLK</text>
<text x="17.9" y="208.5">node5DO</text>
<text x="93.7" y="205">node2ActNode6DO</text>
<text x="95.3" y="208.5">node3ActNode6DI</text>
<text x="182.6" y="208.5">node2CE</text>
<text x="183.5" y="205">node2DI</text>
<text x="251" y="207.5">node3CE</text>
<text x="18.6" y="215.5">node5CE</text>
<text x="19.4" y="212">node5DI</text>
<text x="94.4" y="213.8">node4ActNode6CE</text>
<text x="183.7" y="212">node25v</text>
<text x="250.9" y="211">node35v</text>
<text x="315.7" y="217.3">node1CLK</text>
<text x="317.8" y="220.8">node1DO</text>
<text x="386.7" y="216.3">node1CLK</text>
<text x="386.9" y="219.8">node1DO</text>
<text x="19.6" y="226.1">node55v</text>
<text x="111.4" y="222.6">node65v</text>
<text x="316.5" y="227.9">node1CE2</text>
<text x="319.3" y="224.4">node1DI</text>
<text x="386.8" y="223.3">node1DI</text>
<text x="387" y="226.8">node1CE2</text>
<text x="32.5" y="249.1">node5Act</text>
<text x="121.6" y="247.3">node1CLK</text>
<text x="123.8" y="250.8">node1DO</text>
<text x="124.4" y="257.9">node1CE</text>
<text x="125.3" y="254.4">node1DI</text>
<text x="169.6" y="254.4">node65v</text>
<text x="169.6" y="257.9">node55v</text>
<text x="122.5" y="261.4">node1CE1</text>
<text x="169.6" y="261.4">node45v</text>
<text x="122.5" y="264.9">node1CE2</text>
<text x="125.5" y="268.5">node15v</text>
<text x="169.6" y="264.9">node35v</text>
<text x="169.6" y="268.5">node25v</text>
<text x="169.6" y="272">node15v</text>
</g>
<g font-size="3.9" fill="#800">
<text x="250.5" y="260.7">TITLE:</text>
<text x="379.1" y="265.4">REV:</text>
<text x="287.4" y="274.9">Company:</text>
<text x="378.7" y="275.5">Sheet: 1/1</text>
<text x="287.4" y="282.6">Date:</text>
<text x="336.4" y="282.7">Drawn By: kgroveshok</text>
</g>
<g font-size="3.2" fill="#800">
<text x="41.6" y="6.5">1</text>
<text x="110.8" y="6.5">2</text>
<text x="179.9" y="6.5">3</text>
<text x="249.1" y="6.5">4</text>
<text x="318.2" y="6.5">5</text>
<text x="4.1" y="41.6">A</text>
<text x="405.9" y="41.6">A</text>
<text x="4.1" y="110.8">B</text>
<text x="405.9" y="110.8">B</text>
<text x="4.1" y="179.9">C</text>
<text x="405.9" y="179.9">C</text>
<text x="4.1" y="249.1">D</text>
<text x="405.9" y="249.1">D</text>
<text x="41.6" y="287.3">1</text>
<text x="110.8" y="287.3">2</text>
<text x="179.9" y="287.3">3</text>
<text x="249.1" y="287.3">4</text>
<text x="318.2" y="287.3">5</text>
</g>
<g font-size="3.2" fill="#000080">
<text x="354.1" y="13.8">N4-5H</text>
<text x="354.2" y="16.9">Header-Female-2.54_2x6</text>
<text x="74.8" y="20.9">R1</text>
<text x="152.4" y="20.9">R2</text>
<text x="262.5" y="21.4">U1</text>
<text x="54" y="27.1">RJ1</text>
<text x="74.8" y="24.1">1K</text>
<text x="131.6" y="28.6">Node 2</text>
<text x="131.6" y="25.4">RJ2</text>
<text x="152.4" y="24.1">1K</text>
<text x="261.9" y="24.5">PyPico2040</text>
<text x="54" y="30.3">Node 1</text>
<text x="80.8" y="64.9">R3</text>
<text x="160.2" y="63.1">R4</text>
<text x="359.4" y="63.1">SPI-CHAIN-EXT</text>
<text x="80.8" y="68.1">1K</text>
<text x="160.2" y="66.3">1K</text>
<text x="359.4" y="66.3">SPI-Chain</text>
<text x="62.4" y="105.6">R5</text>
<text x="143.6" y="107">1K</text>
<text x="143.6" y="103.8">R7</text>
<text x="41.6" y="113.5">RJ3</text>
<text x="62.4" y="108.7">1K</text>
<text x="122.8" y="111.5">Node 4</text>
<text x="122.8" y="108.3">RJ4</text>
<text x="41.6" y="116.8">Node 3</text>
<text x="149.6" y="149.2">1K</text>
<text x="149.6" y="146">R8</text>
<text x="68.4" y="154.5">1K</text>
<text x="68.4" y="151.3">R6</text>
<text x="299.5" y="169">SPI-CHAIN-EXT1</text>
<text x="299.5" y="172.2">SPI-Chain</text>
<text x="155.9" y="184.6">1K</text>
<text x="155.9" y="181.4">R9</text>
<text x="45.2" y="191.2">RJ5</text>
<text x="66" y="189.9">1K</text>
<text x="66" y="186.7">R10</text>
<text x="135.1" y="190.9">Node 6</text>
<text x="135.1" y="187.6">RJ6</text>
<text x="218.3" y="188.4">N2-3H</text>
<text x="218.3" y="191.6">Header-Female-2.54_2x6</text>
<text x="45.2" y="194.4">Node 5</text>
<text x="354.1" y="207.8">SPI-CHAIN-EXT2</text>
<text x="354.2" y="211">SPI-Chain</text>
<text x="72" y="232.1">1K</text>
<text x="72" y="228.9">R11</text>
<text x="156.7" y="237.8">N1H</text>
<text x="202.3" y="237.7">SW2</text>
<text x="156.5" y="240.9">Header2.54mm 1*8P</text>
<text x="202" y="240.9">SW_DIP-8</text>
<text x="71" y="256.1">J1</text>
<text x="70.8" y="259.3">POWER_JACK</text>
</g>
<g font-size="3.2" fill="#00f">
<text x="351" y="22.6">1</text>
<text x="359.6" y="22.6">2</text>
<text x="212.7" y="29.6">I2C0 SDA SPI0 RX GP0</text>
<text x="252.2" y="28.2">1</text>
<text x="272.9" y="28.2">40</text>
<text x="279.4" y="29.6">VBUS</text>
<text x="351" y="26.1">3</text>
<text x="351" y="29.6">5</text>
<text x="359.6" y="26.1">4</text>
<text x="359.6" y="29.6">6</text>
<text x="149.6" y="34.9" transform="rotate(-90 149.6 34.9)">11</text>
<text x="153.1" y="34.9" transform="rotate(-90 153.1 34.9)">12</text>
<text x="252.2" y="35.3">2</text>
<text x="272.9" y="35.3">39</text>
<text x="351" y="33.2">7</text>
<text x="359.6" y="33.2">8</text>
<text x="72" y="36.7" transform="rotate(-90 72 36.7)">11</text>
<text x="73.4" y="41.3" transform="rotate(-90 73.4 41.3)">L-</text>
<text x="75.5" y="36.7" transform="rotate(-90 75.5 36.7)">12</text>
<text x="151" y="39.5" transform="rotate(-90 151 39.5)">L-</text>
<text x="154.5" y="40.7" transform="rotate(-90 154.5 40.7)">L+</text>
<text x="211" y="36.7">I2C0 SCL SPI0 CSN GP1</text>
<text x="279.4" y="36.7">VSYS</text>
<text x="351" y="36.7">9</text>
<text x="351" y="40.2">11</text>
<text x="357.6" y="36.7">10</text>
<text x="357.6" y="40.2">12</text>
<text x="76.9" y="42.5" transform="rotate(-90 76.9 42.5)">L+</text>
<text x="83.6" y="47.3">S</text>
<text x="88.2" y="45.9">13</text>
<text x="161.2" y="45.5">S</text>
<text x="165.8" y="44.1">13</text>
<text x="242.5" y="43.7">GND</text>
<text x="252.2" y="42.3">3</text>
<text x="272.9" y="42.3">38</text>
<text x="279.4" y="43.7">GND</text>
<text x="210.5" y="50.8">I2C1 SDA SPI0 SCK GP2</text>
<text x="252.2" y="49.4">4</text>
<text x="272.9" y="49.4">37</text>
<text x="279.4" y="50.8">3V3_EN</text>
<text x="83.6" y="57.9">S</text>
<text x="88.2" y="56.4">14</text>
<text x="161.2" y="56.1">S</text>
<text x="165.8" y="54.7">14</text>
<text x="213.6" y="57.9">I2C1 SCL SPI0 TX GP3</text>
<text x="252.2" y="56.4">5</text>
<text x="272.9" y="56.4">36</text>
<text x="279.4" y="57.9">3V3(OUT)</text>
<text x="73.4" y="64.9" transform="rotate(-90 73.4 64.9)">R+</text>
<text x="76.9" y="64.9" transform="rotate(-90 76.9 64.9)">R-</text>
<text x="151" y="63.1" transform="rotate(-90 151 63.1)">R+</text>
<text x="154.5" y="63.1" transform="rotate(-90 154.5 63.1)">R-</text>
<text x="212.7" y="64.9">I2C0 SDA SPI0 RX GP4</text>
<text x="252.2" y="63.5">6</text>
<text x="272.9" y="63.5">35</text>
<text x="279.4" y="64.9">ADC_VREF</text>
<text x="72" y="70.4" transform="rotate(-90 72 70.4)">10</text>
<text x="75.5" y="68.3" transform="rotate(-90 75.5 68.3)">9</text>
<text x="149.6" y="68.6" transform="rotate(-90 149.6 68.6)">10</text>
<text x="153.1" y="66.6" transform="rotate(-90 153.1 66.6)">9</text>
<text x="211.4" y="72">I2C0 SCL SPI0 CSn GP5</text>
<text x="252.2" y="70.6">7</text>
<text x="272.9" y="70.6">34</text>
<text x="279.4" y="72">GP28 ADC2</text>
<text x="356.3" y="72">1</text>
<text x="364.9" y="72">2</text>
<text x="252.2" y="77.6">8</text>
<text x="272.9" y="77.6">33</text>
<text x="356.3" y="75.5">3</text>
<text x="364.9" y="75.5">4</text>
<text x="242.5" y="79">GND</text>
<text x="279.4" y="79">GND AGND</text>
<text x="356.3" y="79">5</text>
<text x="356.3" y="82.5">7</text>
<text x="364.9" y="79">6</text>
<text x="364.9" y="82.5">8</text>
<text x="210.5" y="86.1">I2C1 SDA SPI0 SCK GP6</text>
<text x="252.2" y="84.7">9</text>
<text x="272.9" y="84.7">32</text>
<text x="279.4" y="86.1">GP27 ADC1 I2C1 SCL</text>
<text x="356.3" y="86.1">9</text>
<text x="356.3" y="89.6">11</text>
<text x="362.9" y="86.1">10</text>
<text x="362.9" y="89.6">12</text>
<text x="213.6" y="93.1">I2C1 SCL SPI0 TX GP7</text>
<text x="252.2" y="91.7">10</text>
<text x="272.9" y="91.7">31</text>
<text x="279.4" y="93.1">GP26 ADC0 I2C1 SDA</text>
<text x="212.7" y="100.2">I2C0 SDA SPI1 RX GP8</text>
<text x="252.2" y="98.8">11</text>
<text x="272.9" y="98.8">30</text>
<text x="279.4" y="100.2">RUN</text>
<text x="211.4" y="107.2">I2C0 SCL SPI1 CSn GP9</text>
<text x="252.2" y="105.8">12</text>
<text x="272.9" y="105.8">29</text>
<text x="279.4" y="107.2">GP22</text>
<text x="252.2" y="112.9">13</text>
<text x="272.9" y="112.9">28</text>
<text x="140.8" y="117.8" transform="rotate(-90 140.8 117.8)">11</text>
<text x="144.3" y="117.8" transform="rotate(-90 144.3 117.8)">12</text>
<text x="242.5" y="114.3">GND</text>
<text x="252.2" y="119.9">14</text>
<text x="272.9" y="119.9">27</text>
<text x="279.4" y="114.3">GND</text>
<text x="59.6" y="123.1" transform="rotate(-90 59.6 123.1)">11</text>
<text x="63.1" y="123.1" transform="rotate(-90 63.1 123.1)">12</text>
<text x="142.2" y="122.4" transform="rotate(-90 142.2 122.4)">L-</text>
<text x="145.7" y="123.6" transform="rotate(-90 145.7 123.6)">L+</text>
<text x="208.5" y="121.4">I2C1 SDA SPI1 SCK GP10</text>
<text x="279.4" y="121.4">GP21</text>
<text x="297.8" y="121.4">I2C0 SCL</text>
<text x="61" y="127.7" transform="rotate(-90 61 127.7)">L-</text>
<text x="64.6" y="128.9" transform="rotate(-90 64.6 128.9)">L+</text>
<text x="152.3" y="128.4">S</text>
<text x="157" y="127">13</text>
<text x="211.6" y="128.4">I2C1 SCL SPI1 TX GP11</text>
<text x="252.2" y="127">15</text>
<text x="272.9" y="127">26</text>
<text x="279.4" y="128.4">GP20</text>
<text x="299" y="128.4">I2C0 SDA</text>
<text x="71.2" y="133.7">S</text>
<text x="75.8" y="132.3">13</text>
<text x="157" y="137.6">14</text>
<text x="210.7" y="135.5">I2C0 SDA SPI1 RX GP12</text>
<text x="252.2" y="134.1">16</text>
<text x="272.9" y="134.1">25</text>
<text x="279.4" y="135.5">GP19 SPI0 TX I2C1 SCL</text>
<text x="75.8" y="142.9">14</text>
<text x="152.3" y="139">S</text>
<text x="209.3" y="142.5">I2C0 SCL SPI1 CSn GP13</text>
<text x="252.2" y="141.1">17</text>
<text x="272.9" y="141.1">24</text>
<text x="279.4" y="142.5">GP18 SPI0 SCK I2C1 SDA</text>
<text x="71.2" y="144.3">S</text>
<text x="142.2" y="146" transform="rotate(-90 142.2 146)">R+</text>
<text x="144.3" y="149.5" transform="rotate(-90 144.3 149.5)">9</text>
<text x="145.7" y="146" transform="rotate(-90 145.7 146)">R-</text>
<text x="242.5" y="149.6">GND</text>
<text x="252.2" y="148.2">18</text>
<text x="272.9" y="148.2">23</text>
<text x="279.4" y="149.6">GND</text>
<text x="61" y="151.3" transform="rotate(-90 61 151.3)">R+</text>
<text x="63.1" y="154.8" transform="rotate(-90 63.1 154.8)">9</text>
<text x="64.6" y="151.3" transform="rotate(-90 64.6 151.3)">R-</text>
<text x="140.8" y="151.5" transform="rotate(-90 140.8 151.5)">10</text>
<text x="252.2" y="155.2">19</text>
<text x="272.9" y="155.2">22</text>
<text x="59.6" y="156.8" transform="rotate(-90 59.6 156.8)">10</text>
<text x="208.5" y="156.6">I2C1 SDA SPI1 SCK GP14</text>
<text x="279.4" y="156.6">GP17 SPI0 CSn I2C0 SCL</text>
<text x="211.6" y="163.7">I2C1 SCL SPI1 TX GP15</text>
<text x="252.2" y="162.3">20</text>
<text x="272.9" y="162.3">21</text>
<text x="279.4" y="163.7">GP16 SPI0 RX I2C0 SDA</text>
<text x="296.3" y="177.8">1</text>
<text x="304.9" y="177.8">2</text>
<text x="296.3" y="181.3">3</text>
<text x="296.3" y="184.9">5</text>
<text x="304.9" y="181.3">4</text>
<text x="304.9" y="184.9">6</text>
<text x="296.3" y="188.4">7</text>
<text x="296.3" y="191.9">9</text>
<text x="302.9" y="191.9">10</text>
<text x="304.9" y="188.4">8</text>
<text x="153.1" y="197.2" transform="rotate(-90 153.1 197.2)">11</text>
<text x="156.6" y="197.2" transform="rotate(-90 156.6 197.2)">12</text>
<text x="215.2" y="197.2">1</text>
<text x="223.8" y="197.2">2</text>
<text x="296.3" y="195.4">11</text>
<text x="302.9" y="195.4">12</text>
<text x="63.1" y="200.7" transform="rotate(-90 63.1 200.7)">11</text>
<text x="66.7" y="200.7" transform="rotate(-90 66.7 200.7)">12</text>
<text x="154.5" y="201.8" transform="rotate(-90 154.5 201.8)">L-</text>
<text x="158" y="203" transform="rotate(-90 158 203)">L+</text>
<text x="215.2" y="200.7">3</text>
<text x="223.8" y="200.7">4</text>
<text x="64.6" y="205.3" transform="rotate(-90 64.6 205.3)">L-</text>
<text x="68.1" y="206.5" transform="rotate(-90 68.1 206.5)">L+</text>
<text x="79.4" y="209.9">13</text>
<text x="164.7" y="207.8">S</text>
<text x="169.3" y="206.4">13</text>
<text x="215.2" y="204.3">5</text>
<text x="215.2" y="207.8">7</text>
<text x="223.8" y="204.3">6</text>
<text x="223.8" y="207.8">8</text>
<text x="74.7" y="211.3">S</text>
<text x="215.2" y="211.3">9</text>
<text x="215.2" y="214.8">11</text>
<text x="221.7" y="211.3">10</text>
<text x="221.7" y="214.8">12</text>
<text x="74.7" y="221.9">S</text>
<text x="79.4" y="220.5">14</text>
<text x="164.7" y="218.4">S</text>
<text x="169.3" y="217">14</text>
<text x="351" y="216.6">1</text>
<text x="351" y="220.1">3</text>
<text x="359.6" y="216.6">2</text>
<text x="359.6" y="220.1">4</text>
<text x="154.5" y="225.4" transform="rotate(-90 154.5 225.4)">R+</text>
<text x="158" y="225.4" transform="rotate(-90 158 225.4)">R-</text>
<text x="351" y="223.7">5</text>
<text x="351" y="227.2">7</text>
<text x="359.6" y="223.7">6</text>
<text x="359.6" y="227.2">8</text>
<text x="64.6" y="229" transform="rotate(-90 64.6 229)">R+</text>
<text x="66.7" y="232.4" transform="rotate(-90 66.7 232.4)">9</text>
<text x="68.1" y="229" transform="rotate(-90 68.1 229)">R-</text>
<text x="153.1" y="230.9" transform="rotate(-90 153.1 230.9)">10</text>
<text x="156.6" y="228.9" transform="rotate(-90 156.6 228.9)">9</text>
<text x="351" y="230.7">9</text>
<text x="357.6" y="230.7">10</text>
<text x="63.1" y="234.4" transform="rotate(-90 63.1 234.4)">10</text>
<text x="351" y="234.2">11</text>
<text x="357.6" y="234.2">12</text>
<text x="154.8" y="245.2">1</text>
<text x="154.8" y="248.7">2</text>
<text x="158.3" y="246.9">1</text>
<text x="158.3" y="250.5">2</text>
<text x="154.8" y="252.2">3</text>
<text x="154.8" y="255.8">4</text>
<text x="158.3" y="254">3</text>
<text x="158.3" y="257.5">4</text>
<text x="154.8" y="259.3">5</text>
<text x="154.8" y="262.8">6</text>
<text x="158.3" y="261.1">5</text>
<text x="154.8" y="266.3">7</text>
<text x="154.8" y="269.9">8</text>
<text x="158.3" y="264.6">6</text>
<text x="158.3" y="268.1">7</text>
<text x="158.3" y="271.6">8</text>
</g>
<g font-size="3.2" fill="#8d2323">
<text x="55.8" y="38.8">1</text>
<text x="133.5" y="40.6">2</text>
<text x="133.5" y="37">1</text>
<text x="55.8" y="45.9">3</text>
<text x="55.8" y="42.3">2</text>
<text x="133.5" y="47.6">4</text>
<text x="133.5" y="44.1">3</text>
<text x="55.8" y="52.9">5</text>
<text x="55.8" y="49.4">4</text>
<text x="133.5" y="51.2">5</text>
<text x="55.8" y="60">7</text>
<text x="55.8" y="56.4">6</text>
<text x="133.5" y="58.2">7</text>
<text x="133.5" y="54.7">6</text>
<text x="55.8" y="63.5">8</text>
<text x="133.5" y="61.7">8</text>
<text x="124.6" y="119.9">1</text>
<text x="43.5" y="125.2">1</text>
<text x="124.6" y="123.5">2</text>
<text x="43.5" y="128.8">2</text>
<text x="124.6" y="130.5">4</text>
<text x="124.6" y="127">3</text>
<text x="43.5" y="135.8">4</text>
<text x="43.5" y="132.3">3</text>
<text x="124.6" y="137.6">6</text>
<text x="124.6" y="134.1">5</text>
<text x="43.5" y="142.9">6</text>
<text x="43.5" y="139.3">5</text>
<text x="124.6" y="141.1">7</text>
<text x="43.5" y="149.9">8</text>
<text x="43.5" y="146.4">7</text>
<text x="124.6" y="144.6">8</text>
<text x="47" y="202.8">1</text>
<text x="137" y="202.8">2</text>
<text x="137" y="199.3">1</text>
<text x="47" y="209.9">3</text>
<text x="47" y="206.4">2</text>
<text x="137" y="209.9">4</text>
<text x="137" y="206.4">3</text>
<text x="47" y="213.4">4</text>
<text x="137" y="213.4">5</text>
<text x="47" y="220.5">6</text>
<text x="47" y="217">5</text>
<text x="137" y="220.5">7</text>
<text x="137" y="217">6</text>
<text x="47" y="227.5">8</text>
<text x="47" y="224">7</text>
<text x="137" y="224">8</text>
<text x="195.2" y="245.2">9</text>
<text x="215.5" y="245.2">8</text>
<text x="193.2" y="248.7">10</text>
<text x="215.5" y="248.7">7</text>
<text x="193.2" y="252.2">11</text>
<text x="193.2" y="255.8">12</text>
<text x="215.5" y="255.8">5</text>
<text x="215.5" y="252.2">6</text>
<text x="193.2" y="259.3">13</text>
<text x="193.2" y="262.8">14</text>
<text x="215.5" y="262.8">3</text>
<text x="215.5" y="259.3">4</text>
<text x="193.2" y="266.3">15</text>
<text x="193.2" y="269.9">16</text>
<text x="215.5" y="269.9">1</text>
<text x="215.5" y="266.3">2</text>
</g>
<g font-size="2.5" fill="#8d2323">
<text x="213.1" y="249.8" transform="rotate(-90 213.1 249.8)">7</text>
<text x="213.1" y="246.2" transform="rotate(-90 213.1 246.2)">8</text>
<text x="213.1" y="256.5" transform="rotate(-90 213.1 256.5)">5</text>
<text x="213.1" y="253.3" transform="rotate(-90 213.1 253.3)">6</text>
<text x="213.1" y="263.9" transform="rotate(-90 213.1 263.9)">3</text>
<text x="213.1" y="260.3" transform="rotate(-90 213.1 260.3)">4</text>
<text x="213.1" y="267.4" transform="rotate(-90 213.1 267.4)">2</text>
<text x="201.4" y="273" transform="rotate(-90 201.4 273)">ON</text>
<text x="213.1" y="270.6" transform="rotate(-90 213.1 270.6)">1</text>
</g>
</svg>
